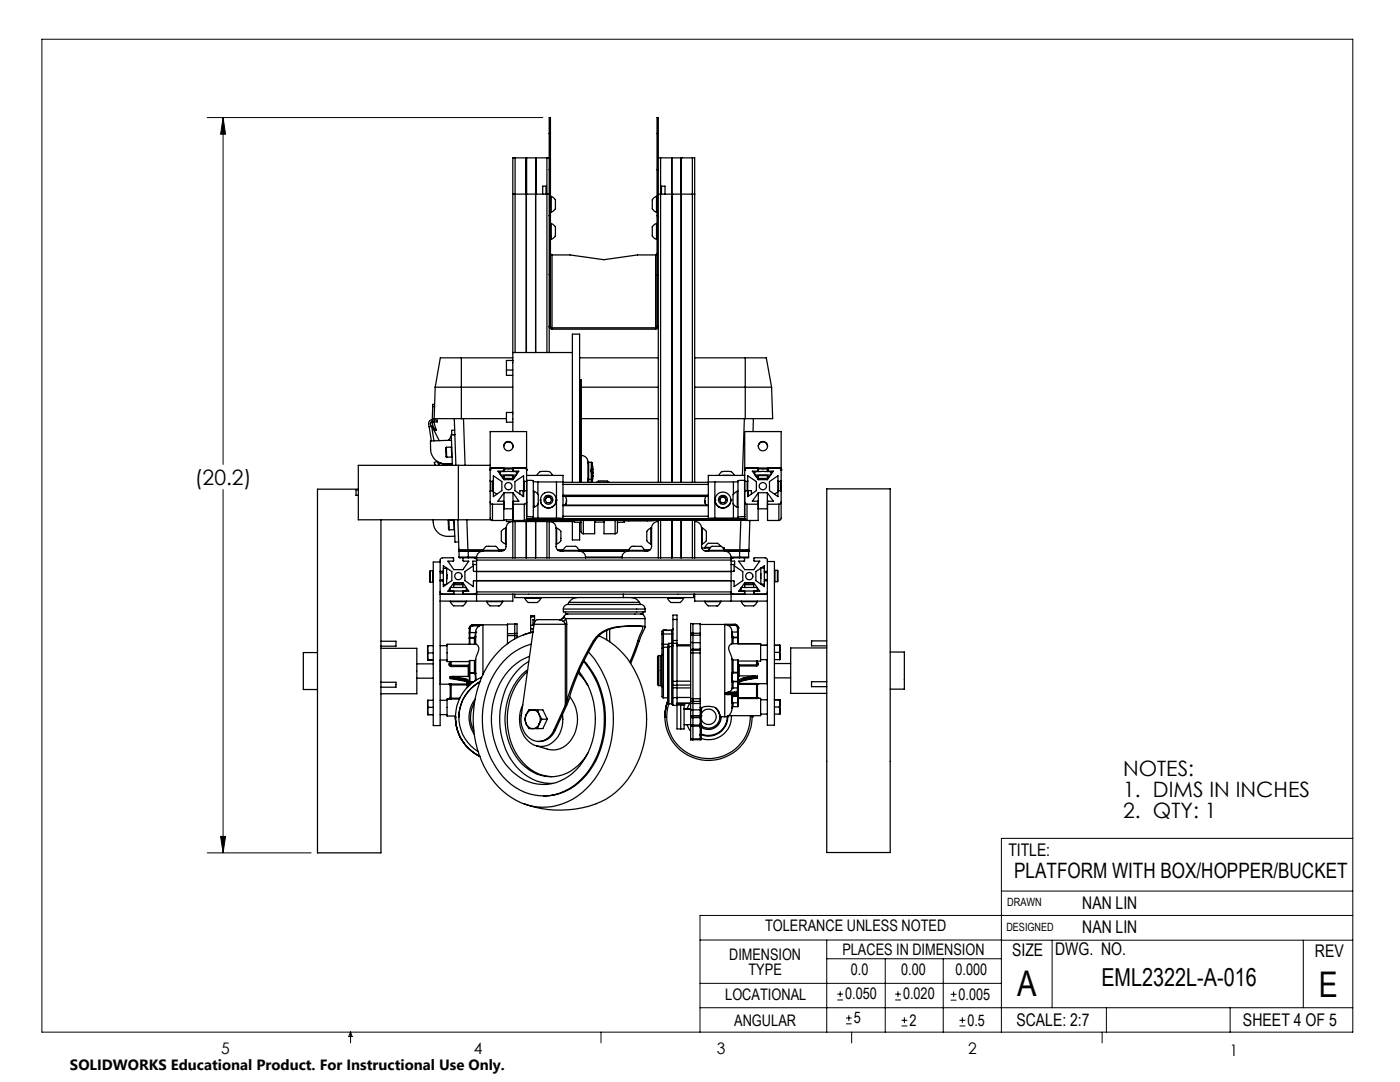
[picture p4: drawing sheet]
<svg xmlns="http://www.w3.org/2000/svg" width="279mm" height="216mm" viewBox="0 0 279 216" stroke-linecap="round" stroke-linejoin="round" font-family="sans-serif">
<g fill="none" stroke="#000" stroke-width=".2">
<path d="M8.4 7.8h261.6v198.2h-261.6zM41.3 23.5h67M44.5 23.5l.5 3.3h-1zM44.5 23.5v69.2M44.5 97.7v72.5M41.3 170.2h20.8M44 166.9h1l-.5 3.3zM199.8 177.8h70.2M270 167.3h-70.2v38.7M139.7 187.6h60.2M139.7 196.2h60.1M165 187.6v18.4"/>
<path d="M165 191.3h34.8M167.1 199.5h1.1M167.1 198.4h1.1M167.7 197.8v1.1M176.7 191.3v14.7M178.6 199.5h1.2M178.6 198.4h1.2M179.2 197.8v1.1M188.2 191.3v14.7M189.7 199.6h1.2M189.7 198.4h1.2M190.3 197.8v1.2"/>
<path d="M199.8 187.6h70.2M210 187.6v13.5M260.1 187.6v13.5M270 182.7h-130.3v23.3M70 206v2.1M70 206l.3 .8h-.7zM119.9 206v2.1M139.7 201.1h130.3M168.8 204.3h1.2M168.8 203.1h1.2M169.4 202.6v1.1M170 206v2.1"/>
<path d="M179.9 204.7h1.2M179.9 203.6h1.2M180.5 203v1.2M191.5 204.7h1.2M191.5 203.6h1.2M192.1 203v1.2M220 206v2.1M220.8 201.1v4.9M245.5 201.1v4.9"/>
</g>
<path d="M44 166.9h1l-.5 3.3zM44.5 23.5l.5 3.3h-1z" fill="#000"/>
<g fill="none" stroke="#000" stroke-width=".25">
<path d="M102.3 38.7h7.3M102.8 31.5h-.5v38.8M102.8 31.5v38.8M102.8 31.5h2.2M105 31.5h.1M105 31.5v7.2M105 38.7v31.6M105.1 31.5v38.8M105.1 31.5h1.8M106.9 38.7h.1M106.9 31.5v38.8M106.9 31.5h.1"/>
<path d="M106.9 31.5v7.2M107 31.5h2.1M107 31.5v7.2M108.3 38.7v-1.6h.7v1.6M109.1 31.5h.5M109.1 31.5v38.8M109.6 33.9h.3M109.6 26.6h.3M109.9 39.2h.1M110 39.2l.3 .2a1.08 1.08 0 0 1 .5 1.2v.3a1.23 1.23 0 0 1-.8 1.5M110 39.2v3.2M131 39.2l-.4 .2a.98 .98 0 0 0-.4 1.1v.4a1.25 1.25 0 0 0 .8 1.5"/>
<path d="M131 39.2v3.2M131 39.2h.1M131.1 33.9h.3M131.1 26.6h.3M131.4 31.5h.4M131.4 38.7h7.2M131.8 31.5h6.4M131.8 31.5v64.7M132 38.7v-1.6h.7v1.6M134.1 31.5v7.2M134.1 38.7h.1M134.1 31.5v64.7"/>
<path d="M135.9 31.5h.1M135.9 31.5v64.7M136 38.7v57.5M138.2 31.5h.4v64.7M138.2 31.5v64.7M109.6 43h.3M109.6 54.8h.3M109.9 50.6l.3 .3M109.9 44.6h.1M109.9 47.8h.1M109.9 42.4h.1M110 44.6l.3 .2a1.14 1.14 0 0 1 .5 1.3v.3a1.13 1.13 0 0 1-.8 1.4"/>
<path d="M110 44.6v3.2M110.2 50.9v14.8M110.2 50.9h3.6l6.7 .9 6.7-.9h3.6M130.8 50.9v14.8M131 44.6l-.4 .2a.98 .98 0 0 0-.4 1.1 1.49 1.49 0 0 0 .2 1.5l.6 .4M131 44.6v3.2M131 44.6h.1M131 47.8h.1M131 42.4h.1M131.1 50.6l-.3 .3M131.1 43h.3M131.1 54.8h.3"/>
<path d="M86.9 77.3h15.4M86.9 77.3l-.3 6.2M92.1 71.4h-4.2l-1 5.9M92.1 71.4v12.1M92.1 71.4h10.2M101.1 73.8v1.1h1.2M101.1 73.8h1.2M102.3 71.9v14.2M102.3 70.3v1.6M102.3 71.9h-1.2v1.9M102.3 70.3h11.9M109.9 65.1l.1 .3h21l.1-.3"/>
<path d="M109.9 65.1h-.3v.2l.6 .4M109.9 65.1v-41.6h-.3v46.8M110.2 65.7h20.6M115.7 75.7l.2 .1M115.7 71.4h15.7M115.9 75.8l.1 15.1M115.9 75.8v20.4M116 77.3h15.4M131.1 65.1h.3a.54 .54 0 0 1-.6 .6M131.1 65.1v-41.6h.3v72.7M138.6 77.3h15.4M138.6 71.4h10.1"/>
<path d="M148.7 71.4h4.2l1.1 5.9M148.7 71.4v12.1M154 77.3l.2 6.2h-5.5M71.5 97.7h-.5v1.1h.5M71.5 97.6h-8.1v72.6h12.6v-66.5M85.7 85.2l.4 2.8M86.1 85.1l-.4 .1M86.1 85.1l1.6 2.8M86.1 85.1l.5 2.9M86.3 84.1l-.4 .2 .1 .8M86.3 83.7a.69 .69 0 0 0-.8 .9l.2 .6M86.4 81.1l-.1 3.3 .3 1.1"/>
<path d="M86.4 81.1h.3M86.6 83.8l.7 .1-.1 .3-.6-.1M86.6 83.5h5.5M86.6 83.5v.8l.3 1.1M86.7 80.7h-.3v.4M86.9 85.4l.2 .4-.4 .1-.1-.4M86.9 85.4l-.3 .1M87.3 92.1l-.6 .2 .2 .6M87.3 92.1l.3 .8M87.6 92.3l.1 .2M87.7 92.5v.4M88.1 92.4l-.4 .1"/>
<path d="M89.1 89.3l-.1 .9v.9l.1 .1M89.1 89.3v1.9M89.9 92.6h.1M89.9 92.6l-1.7 .3M89.9 92.6l.1 .3M90.1 87l-.6 .9M90.1 87.8l-4.2 .2a4.2 4.2 0 0 0 1 3.8 3.7 3.7 0 0 0 3.3 .7M90.1 89.2v2M90.1 89.2v.1M90.1 89.2l-1 .1M90.1 91.2h-1M90.2 91.1l-.1 .1"/>
<path d="M90.7 83.5l.3 9.4M90.7 85.8l-.6 .1 .1 .8M90.8 86.7h-.4M90.8 86.7h-.7l.2 6.2M91.5 92.9v10.8M92.1 83.5h9M92.5 83.5l.3 9.4M97.8 92.9h-26.3v10.8h26.5M97.8 96l.1 .1M97.8 93.8h.1M97.8 93.4h7.3M97.8 93.8v-7.7h7.3v7.7"/>
<path d="M97.9 97.9l-.1 .1M97.9 97.9h.5M97.9 96.1h.5M97.9 96.1v1.8M98.3 93.4l-.5 .3v9.8l.5 .4M98.4 97.9l.1 .1M98.4 96.1v1.8M98.5 96l-.1 .1M98.5 94.9l1.7 1.2v1.8l-1.7 1.2zM98.5 98.1l.6 .5M99.8 94.7l.1-.6h1.6h1.5l.1 .6M99.9 94.8h3.1"/>
<path d="M100.2 95.1h.3M100.4 94h-1l1.2 1.7h1.8l1.1-1.7h-1M100.4 94v.1M100.4 95.1v.4M100.5 93.9l-.1 .1M100.5 93.8h.1M100.5 93.6h1.9M100.5 93.6h.1M100.5 89.1a.92 .92 0 0 1 1-.9 .92 .92 0 0 1 .9 .9M100.5 93.4v.7M100.6 98.3l-1.2 1.7 1.1 .1v3.8h-2.2M100.6 98.3h1.8"/>
<path d="M100.6 98.3v3.2M102.3 82.3h-1.2v1.9h1.2M102.3 88.9v.4M102.4 98.3l1.1 1.7h-1.1v3.9h2.2M102.4 95.1h.4M102.4 95.5v-.6h-1.5h-.4v.8M102.4 95.5h-1.9l.1 .2M102.4 95.5l-.1 .2M102.4 93.6v.5M102.4 98.3v3.2M102.4 93.8h.1M102.4 93.9l.1 .1"/>
<path d="M102.4 93.4v.7M102.4 95.1v.6M102.5 94v.1M102.5 95.1v.4M102.8 96.1l1.7-1.2v4.2l-1.7-1.2zM103.8 97.9v.7M103.8 97.9h.6v1.2M104.4 98.7h.1M104.5 96l.1 .1M104.5 98.1l-.1 .1M104.6 97.9l-.1 .1M104.6 97.9h.5"/>
<path d="M104.6 96.1h.5M104.6 96.1v1.8M104.6 93.4l.5 .3v10.1M105.1 93.8h.1M105.1 94.9h7.3v8.6M105.1 95.8h.1M105.1 95.8l1.3 .1v7.5h1M105.1 95.8v7.3M106.4 96.1l1 .1M106.4 98h.2M106.6 98l.3 .2a1.16 1.16 0 0 1 .5 1.4v.3a1.13 1.13 0 0 1-.8 1.3M106.6 98v3.2"/>
<path d="M107.2 94.9l.1-.3a1.16 1.16 0 0 1 1.2-.5 1.35 1.35 0 0 1 1.8 .8M107.4 96.2h3.7M107.4 96.2v2.4M107.8 99.8h.1M107.8 99.8a1.59 1.59 0 0 0 1.6 1.6 1.59 1.59 0 0 0 1.6-1.6M107.9 94.9h1.7M109.1 99.2h.7M109.1 99.2l-.3 .5 .3 .6h.7l.3-.6-.3-.5M109.1 99.2h.1M109.8 99.2h.1M111 99.8h.1M111.1 96.2h31.6"/>
<path d="M111.1 96.2v7.2M112.4 98.8h29M112.4 98.9h29M112.4 96.7h29M112.8 99a1.72 1.72 0 0 1 0 1.8l.3-.9M112.9 99.1h28M113.1 99.9h.1M114.2 96.2v-29.5h1.5v29.5M116 90.9a1.34 1.34 0 0 1 1.3 1.3l.1 4M116 83.5h15.4M116 90.9v5.3M117.3 95.5l.2 .2"/>
<path d="M117.5 92.3l-.2 .1M117.5 95.7h.1M117.5 92.3v3.4M117.5 95.7v.5M117.5 95.7h.5M117.5 92.3h.5M118 92.3l.1 .1M118 93.8h.1M118 93.6h.1M118 93.6v.6M118 94.2h.1M118 92.3v1.3"/>
<path d="M118 94.2v1.5M118 93.8v.4M118 95.7v.5M118.1 95.6l-.1 .1M118.1 92.4l.3 1.3M118.1 93.6l.3 .1-.3 .1M118.1 94.2l.3 .1M118.1 94.2v1.4M118.1 92.4v1.2M118.1 95.6v.6M118.1 93.8v.4M118.3 94.9l-.1 1.3"/>
<path d="M118.3 93.8l.1 .4M118.4 94.3l-.3 1.3M118.4 94.4v.1M119.1 96.2a2.51 2.51 0 0 1 2.3-.1l.1 .1M138.6 83.5h10.1M140.7 99.9l.2 .9M140.7 99.9h.1M140.9 99a1.63 1.63 0 0 0 0 1.8M142.7 96.2v7.2M142.7 96.2h3.7M142.7 99.8h.1M142.7 99.8a1.56 1.56 0 0 0 .8 1.3"/>
<path d="M143.4 94.9l.2-.3a1.2 1.2 0 0 1 1.6-.5 1.19 1.19 0 0 1 1.3 .8M143.9 99.2h.7M143.9 99.2l-.3 .5 .3 .6h.7l.3-.6-.3-.5M143.9 99.2h.1M144.1 94.9h1.7M144.6 99.2h.1M145.9 99.8h.1M145.9 99.8a1.61 1.61 0 0 1-2.4 1.3M146.4 96.2v2.4M147.1 98l-.3 .2a1.16 1.16 0 0 0-.5 1.4v.3a1.13 1.13 0 0 0 .8 1.3M147.1 98v3.2M147.1 98h.2"/>
<path d="M147.3 96.1l-.9 .1M148.6 83.5l-.4 11.4M148.6 95.8l-1.3 .1v7.5h-.9M148.6 95.8v7.3M148.6 95.8h.1M148.6 93.8h.1M148.6 93.8v-7.7h7.3v7.7M148.6 97.9h.5M148.6 96.1h.5M148.6 93.4h7.3M148.6 94.9h-7.2v8.6M149.1 93.4l-.5 .3v10.1"/>
<path d="M149.1 97.9l.1 .1M149.1 96.1v1.8M149.2 96l-.1 .1M149.2 98.7h.1M149.2 94.9l1.8 1.2v1.8l-1.8 1.2zM149.2 98.1l.1 .1M149.9 97.9h-.6v1.2M150 97.9v.7M150.4 83.5l-.1 2.6M150.7 94.8h3.1M150.9 95.1h.4M151.2 94h-1.1l1.2 1.7"/>
<path d="M151.2 94v.1M151.2 95.1v.4M151.3 93.9l-.1 .1M151.3 95.7v-.8h.4h1.5v.8M151.3 93.4v.7M151.3 93.8h.1M151.3 98.3l-1.2 1.7h1.2v.1M151.3 89.1a.92 .92 0 0 1 1-.9 .92 .92 0 0 1 .9 .9M151.3 98.3v5.6h-2.2M151.3 98.3h1.8M151.4 95.7l-.1-.2h.4h1.5l-.1 .2M153.1 98.3l1.2 1.7-1.1 .1v3.8h2.2"/>
<path d="M153.1 98.3v3.2M153.2 93.9l.1 .1M153.2 95.1h.4M153.2 93.8h.1M153.2 93.6h-1.9M153.2 93.6h.1M153.2 93.4v.7M153.3 94h1l-1.2 1.7h-1.8M153.3 94v.1M153.3 95.1v.4M153.6 96.1l1.7-1.2v4.2l-1.7-1.2zM153.9 94.7l-.1-.6h-1.5h-1.6l-.1 .6"/>
<path d="M155.3 96l.1 .1M155.3 98.1l-.7 .5M155.4 97.9l-.1 .1M155.4 97.9h.4M155.4 96.1h.4M155.4 96.1v1.8M155.4 93.4l.5 .3v9.8l-.5 .4M155.8 97.9l.1 .1M155.8 96.1v1.8M155.9 96l-.1 .1M155.9 93.8h.1M165 97.5h12.7v72.6h-12.7z"/>
<path d="M85.9 113.9v2.3M85.9 113.9l-.1 .1v2.1l.1 .1M85.9 113.9h.5M85.9 116.2h.5M86.4 113.9v2.3M86.4 113.9l.1 .1M86.4 103.7a2.97 2.97 0 0 0 3.1 3.3h1.3M86.5 116.1l-.1 .1M87.8 118.1l.3 .4 .2 .1M87.8 115.9l.7 .1M87.8 114.3h.7M87.8 115.7h.7"/>
<path d="M87.8 118.6h65.3M88.5 113.4h.6v3.2M88.5 113.9v2.1M88.5 113.9l-.7 .1M88.5 116.6h.5M88.5 113.9v-1l1.7 1.2v1.8l-1.7 1.2v-1.1M89.1 114.6h.1M89.2 114.6l-.1 .9M89.6 103.8l-.1 .1v1.6l.1 .2M89.6 103.8v1.9M89.9 117.2h3.1l.1 .7h-3.2v-.6M89.9 119.9v.2"/>
<path d="M90.6 116.7h1.8M90.6 116.7l.2-.4h1.4l.2 .4M90.6 116.7v.5M90.6 117.9v.7M90.6 103.8l.1 1.9M90.6 103.8h-1M90.6 103.8h.1M90.6 103.7l.2 4.5 .7-.1M90.7 105.7h-1.1M90.7 105.6v.1M91.4 103.7l.2 6.3M91.6 110h1.9"/>
<path d="M91.6 111.2h1.9M91.6 111.2l.1 .1h1.8M91.6 110h.1M91.6 110v1.2M91.8 109.9l-.2 .1M91.8 109.9h1.7M91.9 109.7h1.5M91.9 109.7l-.3 .3M91.9 109.7l-.1 .2M92.4 118.1l1.2-.1-1.2-1.7h-1.8l-1.2 1.7h1.1v.6M92.4 116.7v.5M92.4 117.9v.7"/>
<path d="M92.5 111.3l-.1 .1v.5l1.2 .1-1.2 1.7h-1.8l-1.2-1.7 1.1-.1v-.6h-2.2l-.5 .4v33.1h-1.3v-32.7h1.3M92.8 114.1l1.7-1.2v1.1h52v-1.1l1.7 1.2v1.8l-1.7 1.2-.1-1.2h-51.9v1.2l-1.7-1.2zM93.1 119.9v.2M93.2 103.7l.2 6M93.4 109.7v.2M93.4 109.7h3.1M93.5 111.2v.1M93.5 109.9v.1M93.5 111.3h8.8M93.5 110v1.2M93.5 109.9h2.9M93.5 111.2h1.6"/>
<path d="M93.5 110h2.5M94.7 111.3l.3 .2 .1 .3M95.1 112h-.7v.6h.7M95.1 118.1v1.8M95.1 118.1l-.1 .3-.3 .2M95.1 111.8v6.3M95.1 111.8h50.8M95.1 118.1h50.8M95.1 115.9h50.8M95.1 114.1h50.8M96.4 109.8l.2-.3a1.04 1.04 0 0 1 1.3-.5 1.22 1.22 0 0 1 1.4 .4l.3 .4M96.4 109.8h3.2"/>
<path d="M96.4 110a1.57 1.57 0 0 0-1.3 1.8M96.4 109.8v.2M97.2 119.9v.2M97.8 100.2l.2 .3 .3 .1M98.3 100.6h2.2M98.3 100.6v3.3M99.6 109.7h1.1M99.6 109.8v.2M99.6 109.9h.9M100.3 119.9v.2M100.5 103.7h1.8M100.6 101.5h1.8"/>
<path d="M100.6 101.5l-.1 .1M100.9 105.4l-.4 .2a1.04 1.04 0 0 0-.5 1.2 1.22 1.22 0 0 0 .4 1.5l.5 .2M100.9 105.4v3.1M100.9 108.5h.1M100.9 105.4h.1M101 105.4v3.6a.97 .97 0 0 1-.9 1h-3.7M101.1 103.7v.4h13.1M102.1 104.1a1.38 1.38 0 0 0-1.1 1.3M102.3 103.7v7.6M102.3 101.5v2.2M102.3 111.3h.5M102.3 118.6v1.3h-14.5"/>
<path d="M102.4 101.5v.1M102.4 100.6h2.2M102.7 118.6v.6h35.7v-.6M102.8 104.1v7.2M102.8 111.3h6.3M104.6 100.6v3.3M104.7 119.4l.2 .2a1.14 1.14 0 0 0 1.4 .6 1.24 1.24 0 0 0 1.6-.8M104.7 119.4h3.2M104.7 119.2v.2M105 104.1v7.2M105.1 104.1v7.2M105.1 100.2l-.1 .3-.4 .1"/>
<path d="M105.1 103.4l-.2 .4-.3 .1M105.1 103.8h.1M105.1 103.7h43.5M105.1 103.8h43.5M105.1 103.6h43.5M105.1 103.1h.1M105.1 103.5h7.3M105.1 103.1l1.3 .1M106.4 101.2h.2M106.9 104.1v7.2M107.4 103.4h3.7M107.4 100.6v2.8"/>
<path d="M107.9 119.2v.2M108.7 103.9h5.2a.6 .6 0 0 1 .8 .3h1.3M108.7 103.9h.1M108.7 103.9h7.3M108.7 103.8v.1M109.1 111.3h.5M109.1 104.1v7.2M109.6 104.1h.1M109.6 111.3h21.8M109.6 104.1v7.2M109.7 104.1a1.33 1.33 0 0 1 1.3 1.3M111 105.4v3.6a.9 .9 0 0 0 .9 1h3.7"/>
<path d="M111 108.5h.1M111 105.4h.1M111.1 103.4l1.3 .1M111.1 105.4l.3 .2a1 1 0 0 1 .5 1.2 1.22 1.22 0 0 1-.3 1.5l-.5 .2M111.1 105.4v3.1M111.3 109.7h1.1M111.5 109.9h.9M112.4 103.5h.1M112.4 100.8h29M112.4 103h29M112.4 100.9h29M112.4 109.8l.2-.3a1.02 1.02 0 0 1 1.2-.5h.3a1.12 1.12 0 0 1 1.5 .8"/>
<path d="M112.4 109.8h3.2M112.4 109.8v.2M114.2 103.9v3.8h1.5v-3.5M115.2 119.2a1.89 1.89 0 0 0-1.6 1M115.5 109.7h10M115.6 110a1.33 1.33 0 0 1 1.3 1.3M115.6 109.8v.2M115.6 109.9h9.8M115.9 110h9.2M116 103.8v2.2l.1 .3 .3 .2M116.3 103.8l.1 .1M116.4 103.9h2.3"/>
<path d="M116.4 103.9v2.6M116.9 111.2h7.2M118.7 103.8v2.7h-2.3M120.5 104.2h.1M120.5 103.8v.4M120.5 104.2h-1.8M120.5 103.9h2.3M120.5 103.8v2.7h2.3M122.8 103.9v2.6M122.9 103.8l-.1 .1M123.2 103.8v2.4l-.4 .3M123.2 103.9h7.3"/>
<path d="M124.4 118.6v.6M125.4 109.8l.2-.3a1.02 1.02 0 0 1 1.3-.5 1.33 1.33 0 0 1 1.4 .3l.3 .5M125.4 109.8h3.2M125.4 110a1.27 1.27 0 0 0-1.3 1.3M125.4 109.8v.2M126 119.2a1.89 1.89 0 0 1 1.6 1M128.6 109.7h1.1M128.6 109.8v.2M128.6 109.9h.9M129.9 105.4l-.4 .2a1.04 1.04 0 0 0-.4 1.2 1.22 1.22 0 0 0 .3 1.5l.5 .2M129.9 105.4v3.1M129.9 108.5h.1"/>
<path d="M129.9 105.4h.1M130 105.4v3.6a.97 .97 0 0 1-.9 1h-3.7M130.5 103.9h.1M130.5 103.9h-5.2a.6 .6 0 0 0-.8 .3h-1.3M130.5 103.8v.1M131.4 111.3h.4M131.4 104.1a1.27 1.27 0 0 0-1.4 1.3M131.4 103.8v7.5M131.8 111.3h6.4M131.8 103.8v7.5M133.2 119.4l.1 .2a1.21 1.21 0 0 0 1.5 .6 1.24 1.24 0 0 0 1.6-.8M133.2 119.4h3.2"/>
<path d="M133.2 119.2v.2M134.1 103.8v7.5M135.9 103.8v7.5M136 103.8v7.5M136.4 119.2v.2M138.2 111.3h.4M138.2 103.8v7.5M138.6 104.1a1.32 1.32 0 0 1 1.4 1.3M138.6 103.8v7.5M138.6 118.6v1.3h14.5M138.6 111.3h9M140 105.4v3.6a.9 .9 0 0 0 .9 1h3.7"/>
<path d="M140 108.5h.1M140 105.4h.1M140.1 109.4h1.6M140.1 105.4l.4 .2a1 1 0 0 1 .5 1.2v.3a1.17 1.17 0 0 1-.9 1.4M140.1 105.4v3.1M140.5 109.9h.9M140.7 109.2h1.1M140.7 109.2v.2M140.7 119.9v.2M141.4 103.5h7.2h-43.5M141.4 103.5h.1M141.4 109.8v.2"/>
<path d="M141.7 109.4a.95 .95 0 0 1 1.1-.4h.4a1.11 1.11 0 0 1 1.4 .8h-3.2zM142.7 103.4l-1.3 .1M142.7 103.4h3.7M143.8 109l-.1-.1a1.02 1.02 0 0 0-1.2-.5h-.4a1.12 1.12 0 0 0-1.4 .8M143.9 119.9v.2M144.3 109.4h.3v.6M144.6 109.9h3M144.6 109.7h3M144.6 110a1.57 1.57 0 0 1 1.3 1.8M145 110h2.6M145.9 112h.7v.6h-.7M145.9 118.1v1.8"/>
<path d="M145.9 118.1l.2 .4 .3 .1M145.9 111.8v6.3M145.9 111.2h1.7M146.4 111.3l-.3 .1-.2 .4M146.4 100.6v2.8M147.1 101.2h.2M147.6 111.2v.1M147.6 111.2h1.8M147.6 110h1.8M147.6 109.9v.1M147.6 109.9h1.7M147.6 110v1.2"/>
<path d="M147.6 109.7h1.5M147.6 109.7v.2M147.8 103.8l-.2 5.9M148 119.9v.2M148.5 111.3l.1 .6-1.2 .1 1.2 1.7h1.8l1.2-1.7-1.1-.1 .1-.6h2.1l.3 .1 .1 .3v33h1.5v-32.7h-1.5M148.6 103.1l-1.3 .1M148.6 118.6v-.6h-1.2l1.2-1.7h1.8l1.2 1.7h-1.1v.6M148.6 103.1h.1M148.6 103.4l.2 .3 .3 .2M148.6 100.2l.2 .3 .3 .1M148.6 103.8h.1M148.6 116.7h1.8"/>
<path d="M148.6 116.7l.2-.4h1.4l.2 .4M148.6 116.7v.5M148.6 117.9v.7M149.1 100.6h2.2M149.1 100.6v3.3M149.1 109.7l.3 .3M149.1 109.7l.2 .2M149.3 109.9l.1 .1M149.4 111.2l-.1 .1h-1.7M149.4 110h.1M149.4 110v1.2M149.6 103.9l-.2 6.1"/>
<path d="M150.4 116.7v.5M150.4 117.9v.7M151.1 117.2h-3.1l-.1 .7h3.2v-.6M151.1 119.9v.2M151.8 114.5v.9M151.8 113.3v3.3h.7M151.9 113.3h.6M152.5 113.9v2.1M152.5 113.9l.6 .1M152.5 115.6h.6M152.5 114.3h.6M152.5 113.9v-1l-1.7 1.2v1.8l1.7 1.2v-1.1"/>
<path d="M153.1 118.1l-.1 .3-.3 .2M153.1 115.9l-.6 .1M153.1 101.5l.1 .1M153.1 101.5l-1.8 .1M153.2 100.6h2.2M154.6 116l.1 .1M154.7 113.8v2.3M154.7 116.1h.5M154.7 113.8h.5M154.7 113.8l-.1 .1M155.2 113.8v2.3M155.2 113.8l.1 .1v2.1l-.1 .1"/>
<path d="M155.4 100.6v3.3M155.9 100.2l-.1 .3-.4 .1M63.4 130.2h-2.9v7.4h2.9M76 136.1h3v1h-3M76 128h3v.9h-3M76 129.4h7.2v9h-7.2M83.2 135.3h3.3M83.2 132.5h3.3M85.3 129.6v1.4M85.3 131l.1 .7h-.1M85.3 131v.7M85.3 131.7h1.2"/>
<path d="M85.3 129.6l.1 .7M85.4 139.7l-.1 .7M85.4 128.8l-.1 .8M85.4 130.3l-.1 .7M85.4 130.3h1.1M86.5 139.7h-1.2v.7M86.5 128.8h-1.2v.8M87.8 128.8h1.4M87.8 139.7h1.4M89.2 131.7h-1.3v4.8h1.7M89.6 136.5l.3 .2M89.6 132.7l.2 .2 .2 .1"/>
<path d="M89.6 139.5h-.4v3.4h1.7M89.6 139.5h.4M89.6 136.5h.1M89.6 139.5h.1M89.9 139.2l-.3 .3M89.9 132.6l.1 .2M89.9 132.3l-.3 .1v.3M89.9 132.6l-.3 .1M89.9 139.2l.1 .1M89.9 132v.6M89.9 136.7v2.5M89.9 120.1l.2 .3a.98 .98 0 0 0 1.2 .5h.3a1.17 1.17 0 0 0 1.5-.8"/>
<path d="M89.9 135.1v-.1v.4v-.1M89.9 135.3l2.9 .6M89.9 120.1h3.2M89.9 135.1l2.9 .5M89.9 135.3l2.9 .5M90 136.5h-.4M90 132.8v.2M90 136.7h-.1M90 136.5v.2M90 139.3v.2M90 136.5h3.2M90 132.8h3.7"/>
<path d="M90 133h3.5M90 132v.8M90 136.7v2.6M90 139.5h1.7M90 136.7h3.2M90 139.3h1.8M90.4 135l-.5 .1M90.4 135h3.3M90.4 135l2.5 .4M92.8 135.8l.3 .1 .1 .3-.4-.3M92.8 135.6l.3 .2 .1 .2M92.8 135.8v.1"/>
<path d="M92.8 135.6v.2M92.9 135.4l.4 .2 .1 .3M92.9 135.4l-.1 .2M93.2 136v1.2M93.4 135.9l-.2 .1M93.4 135.9v1.1M93.5 133v2M93.5 132.8v.2M93.7 132h-4.5v-3.4h5.8a.92 .92 0 0 1 .5 1.2 8.2 8.2 0 0 0-.6 4.2v.4M93.7 134.4v1.5M93.7 135.9l.1 .1M93.7 134.2h.1"/>
<path d="M93.7 134.2v.2M93.7 136.1h.1M93.7 135.9v.2M93.7 136.1v.7M93.7 127.4v1.2M93.7 127.2h.1M93.7 127.2v.2M93.7 126.3v.9M93.7 125.4h.1M93.7 125.4v.9M93.7 133h-.2M93.8 126.2l-.1 .1"/>
<path d="M93.8 134.3v1.7M93.8 134.3l-.1 .1M93.8 131.8h-.1v2.4M93.8 134.2v.1M93.8 131.8v2.4M93.8 136v.1M93.8 127.3l-.1 .1M93.8 127.2v.1M93.8 136.1v.6M93.8 127.3v1.3M93.8 126.2v1M93.8 136h.7"/>
<path d="M93.8 126.2h1.1M93.8 127.2h.9M93.8 134.3h.9M93.8 131.8h.9M93.8 134.2h.9M93.8 127.3h.9M93.8 136.1h.6M93.8 125.4v.8M94.4 124.7a.72 .72 0 0 0-.7 .7M94.4 124.9l-.5 .2-.1 .3M94.4 124.7v.2M94.4 124.7h.1"/>
<path d="M94.4 124.7h6.9M94.4 124.9h1.3M94.7 134.3l.1 .1M94.7 134.2l.2 .1-.1 .1M94.7 134.2v.1M94.7 131.8v2.4M94.7 127.2v.1M94.7 127.3v1.3M94.8 134.4v.1M94.8 127.1h.1v.1l-.2 .1M94.8 127h.1M94.8 127.1l-.1 .1"/>
<path d="M94.8 127v.1M94.8 139.5a5.9 5.9 0 0 0-.1 7M94.8 134.5v1.4M94.9 126.2h.1l-.1 .8M94.9 126.2l-.1 .8M94.9 134.4l.1 1.3M94.9 127v1.6M94.9 126.2h.1M94.9 134.4l-.1 .1M94.9 131.7l-.2 .1M95.7 124.9a1.39 1.39 0 0 0-.8 1.3M95.7 124.9l.7-.2v9.9"/>
<path d="M96.1 135.1a8.7 8.7 0 0 0-5.2 7.8 8.7 8.7 0 0 0 4.8 8M97.2 120.1l.1 .2a1.13 1.13 0 0 0 1.4 .6 1.24 1.24 0 0 0 1.6-.8M97.2 120.1h3.1M101.3 126.4v.4M101.3 126.4h1.4M101.3 126.8v1.6M101.3 126.8h1.9M101.3 128.3h.1M102.7 126.4v1.1M102.7 126.4v-1.9h.5v1.9M102.7 124.5h-1.4v1.9M102.7 126.4h.5"/>
<path d="M103.2 126.4v.4M103.2 126.8v.4M105.2 134a13.3 13.3 0 0 0-.6 18.4 8 8 0 0 0 5.5 2.6M105.3 133.6a13.1 13.1 0 0 0-3.3 15.6 8.7 8.7 0 0 0 9.4 5.6 9.1 9.1 0 0 0 5.9-4.5M105.5 132a13.4 13.4 0 0 0-5.8 12.1 13 13 0 0 0 6.5 11.3 8.6 8.6 0 0 0 4.2 .9M105.7 131a12.4 12.4 0 0 0-7.5 10.8 14.7 14.7 0 0 0 4 12.2 8.8 8.8 0 0 0 13.5-1.2 15.5 15.5 0 0 0-.2-18.8M105.9 124.8v.7M105.9 123.1v-.3h.8v.3M105.9 124.8h.6M105.9 123.1v1.7M105.9 125.5v.7M105.9 123.1h.8"/>
<path d="M105.9 125.5h.5M106 128.5a13.8 13.8 0 0 0-9.2 10.7 17.4 17.4 0 0 0 5.3 17.4 10.4 10.4 0 0 0 14.7-1.9 18.1 18.1 0 0 0-.3-22.7M106.4 126.1l-1.9 .6M106.4 126.2a14.8 14.8 0 0 0-10.8 10.2 20.7 20.7 0 0 0 3.8 20.6 11.9 11.9 0 0 0 18.4-.5 20.7 20.7 0 0 0-.4-26.4M106.6 124.6l-2.6 18.2a4.4 4.4 0 0 0 3.4 5.2 3.5 3.5 0 0 0 3.1-2.3M106.6 124.6h6.2M106.7 123.6h-.3v1.2M106.7 123.1v1M111.7 123.6l.7 .4M111.7 123.6h-4.5a.99 .99 0 0 0-.6 1M112.4 121.5v.6h16.3v-.6M112.4 124l.4 .6"/>
<path d="M112.4 121.5h16.3M112.5 123.1a.82 .82 0 0 1-.8 .5M112.5 123.1h.1M112.5 123.1l.4 .3M112.5 123.1a.9 .9 0 0 1-.8 .5M112.8 124.6h.3M112.8 124.6v16.1M112.9 123.4l.2 1.2M112.9 122.1v.4h15.4v-.4M112.9 123.4l-.5 .6M112.9 123.4h15.8M113.1 140l-.3 .7"/>
<path d="M113.1 124.6v15.4M113.3 122.5l-.4 .1-.4 .5M113.3 120.6a.9 .9 0 0 0-.9 .9M113.3 120.6h14.5M113.6 120.2h14M113.6 120.2l-.3 .4M113.7 139a7 7 0 0 1-1.3 10.1 3.9 3.9 0 0 1-3.2 .4l-2.2-.7M115.4 134.3l1.2 1.4 .7 1.1M116.5 131.8a18.1 18.1 0 0 1 .5 22.9 10.9 10.9 0 0 1-8.6 4.1M118.4 127.8a49.9 49.9 0 0 0-5.3 12.2M118.4 127.8a7 7 0 0 1 6.2-2.8l3.4-.1 .7 .2-1.1 2.7M118.4 127.8h.3"/>
<path d="M118.7 127.8a7 7 0 0 1 6-2.8l1.8-.1a2.12 2.12 0 0 1 1.8 .3l-1 2.6M118.7 127.8a55 55 0 0 0-5.6 12.9l-2.3 5M119.5 126.9a16 16 0 0 1 8.6 10.1 20.5 20.5 0 0 1-4.5 20.4 16.2 16.2 0 0 1-11.5 4.2 19.9 19.9 0 0 1-7.6-1.3M121.1 125.8v1.9M121.7 125.6v2.5M127.3 127.8l-1.6 4.3M127.3 127.8h.3M127.6 127.8l-1.7 4.6M127.6 120.2l.2 .4M127.8 122.5a.9 .9 0 0 1 .9 .9M127.8 120.6a.9 .9 0 0 1 .9 .9M128.7 123.4v1.8"/>
<path d="M131.5 130.8l-.3 .2v5.7l.3 .1M131.5 130.8v6M131.5 130.8h.4M131.5 136.8h.4M131.9 136.8l.2 .3M131.9 130.8v6M132.1 129.4v9.6l.3 .2M132.1 130.6l-.2 .2M132.1 128.6h.3M132.1 128.6v.8M132.1 126.5h.3M132.1 126v.5"/>
<path d="M132.1 126h.1M132.1 126.5v2.1M132.4 129.2l-.3 .2M132.4 128.6v.6M132.4 125.8v.7M132.4 125.8l-.3 .2M132.4 125.8h.1M132.4 129.2v10M132.4 139.2h.8M132.4 128.6h1M132.4 129.2h.9M132.4 125.8h1.7"/>
<path d="M132.4 126.5h1.7M132.4 126.5v2.1M132.8 125.8h.1M133.3 129.2l-.1 11 .3 .2M133.3 129.2h.1M133.4 128.6l-.1 .6M133.5 129l-.2 .2M133.5 128.4v.6M133.5 129v11.4M133.5 128.4h.6M133.5 129h.6M133.5 128.4l-.1 .2"/>
<path d="M134.1 128.4v.6M134.1 128.4h.2M134.1 126.5h.2M134.1 125.8v.7M134.1 129v11.4M134.1 126.5v1.9M134.3 137.2v2M134.3 128.4v7.6M134.3 136v.7M134.3 128.8l-.2 .2M134.3 139.2v1.6h.8M134.3 127.8v.6"/>
<path d="M134.3 123.6v-.9h.8v.9M134.3 125.5l-.2 .3zM134.3 139.2h.8M134.3 127.8h.8M134.3 123.6h.8M134.3 137.2l3.5 .1M134.3 136h.8M134.3 136.7h.8M134.3 123.6v4.2M134.3 136.7v.5M134.3 128.4h.8M135.1 136.7v2.5"/>
<path d="M135.1 128.4v7.6M135.1 136v.7M135.1 139.2v1.5M135.1 127.8v.6M135.1 128.9h2.7M135.1 128.7h2.7M135.1 139.2h2.7M135.1 123.6v4.2M135.1 136.7h2.7M135.1 135.9h2.7M137.8 128.2v1.4M137.8 130.3v9.1"/>
<path d="M137.8 129.8v.5M137.8 126.3v.4M137.8 139.9v1.8M137.8 139.4v.5M137.8 126.3v-1.9h.5v1.9M137.8 126.3h.5M137.8 130.3h1.9M137.8 129.6h.5M137.8 128.2h.5M137.8 126.7h.5M137.8 126.7v1.5M137.8 129.6v.2"/>
<path d="M137.8 139.4h1.9M137.8 139.9h.5M138.3 128.2v1.4M138.3 129.6v10.3M138.3 126.3v.4M138.3 139.9v1.8M138.3 124.5h1.4v1.9M138.3 126.4h1.4M138.3 129.5h1.4M138.3 128.2h1.4M138.3 126.7v1.5M138.3 126.8h1.4"/>
<path d="M138.3 139.9h1.4M139.7 128.2v1.3M139.7 130.3v9.1M139.7 129.8v.5M139.7 126.4v.4M139.7 139.4v.5M139.7 124.6h6.9M139.7 126.8v1.4M139.7 129.5v.3M139.7 139.9v.5M139.7 129.8h-1.9M140.7 120.1l.2 .3a1.06 1.06 0 0 0 1.4 .5 1.06 1.06 0 0 0 1.3-.4l.3-.4"/>
<path d="M140.7 120.1h3.2M144.6 138.5l.5 .1M144.6 138.5v4.5M144.6 138.3h2M144.6 138.5h2M145.3 124.8l-.7-.2v13.7M145.3 124.8a1.38 1.38 0 0 1 .8 1.3M145.3 138.1l-.7 .2M145.3 138.1h1.3M145.3 124.8h1.3M146 128.5h-.1a1.11 1.11 0 0 0-.3 1.6 6.9 6.9 0 0 1 .5 3.5v.7M146 128.4h5.8v3.5h-4.4"/>
<path d="M146.1 126.9v1.5M146.1 134.3v1.7M146.1 136v.6a1.15 1.15 0 0 1-.8 1.5M146.1 134.3l.1 .1M146.1 131.6l.2 .1M146.1 138.6v.6M146.1 139.2v1.8a2.28 2.28 0 0 1-.7 1.8M146.1 136h.2M146.1 139.2h.1M146.1 126.9h.1M146.1 126.1h-.1l.1 .8M146.1 126.1l.1 .8"/>
<path d="M146.1 126.1h1.1M146.2 134.4v1.5M146.2 135.9l-.1 .1M146.2 135.9l.1 .1M146.2 134.3v.1M146.2 139.1v.1M146.2 127l-.1 .1 .2 .1M146.2 127l.1 .1M146.2 126.9v.1M146.2 139.2v1M146.2 135.9h.1M146.3 137.3l-.2 .1"/>
<path d="M146.3 134.3h-.1M146.3 134.2h-.2l.1 .1M146.3 131.7v2.5M146.3 134.2v.1M146.3 136h.1M146.3 136v1.3M146.3 138.8l-.2 .2 .1 .1M146.3 138.8v.2M146.3 139l-.1 .1M146.3 127.1v.1M146.3 138.6v.2M146.3 127.2v1.2"/>
<path d="M146.3 136h.9M146.3 131.7h.9M146.3 137.3h.9M146.3 134.3h.9M146.3 134.2h.9M146.3 138.8h.9M146.3 139h.9M146.3 127.2h.9M146.3 127.1h.9M146.6 124.6a.72 .72 0 0 1 .8 .7M146.6 138.3v.2M146.6 138.1v.2"/>
<path d="M146.6 124.8h.3l.3 .5M146.6 124.6v.2M146.6 124.6l.4 .1 .4 .6M146.6 124.6h.1M146.6 138.5v.1h-1.5M147.2 137.8l-.6 .3M147.2 137.8l.2 .2M147.2 137.3h.1M147.2 125.3h.2M147.2 125.3v.8M147.2 137.3v.5M147.2 126.1l.2 .1"/>
<path d="M147.2 134.3v1.7M147.2 134.3l.2 .1M147.2 131.7h.2v2.5M147.2 137.3l.2 .1M147.2 134.2v.1M147.2 134.2h.2M147.2 131.7v2.5M147.2 136h.1M147.2 136v1.3M147.2 139h.2M147.2 138.8v.2M147.2 127.2l.2 .2"/>
<path d="M147.2 127.1v.1M147.2 138.4v.4M147.2 139v1.2M147.2 127.2v1.2M147.2 126.1v1M147.4 138.1l-.4 .4-.4 .1M147.4 138l-.2 .2-.6 .1M147.4 138v.1M147.4 138.1l-.2 .3-.6 .1M147.4 134.4v1.4M147.4 135.8l-.2 .2M147.4 134.2v.2"/>
<path d="M147.4 136h-.2M147.4 135.8v.2M147.4 136v1.4M147.4 138.7l-.2 .1M147.4 138.1v.6M147.4 139v1.1M147.4 138.7v.3M147.4 127.4v1M147.4 127.1h-.2M147.4 127.1v.3M147.4 126.2v.9M147.4 125.3h.1"/>
<path d="M147.4 139.2h3.6M147.4 139.4h3.6M147.4 125.3v.9M147.4 137.4v.6M147.4 132.9h3.6M147.4 132.6l.1 .1M147.5 132.7v2.2M147.5 134.9h-.1M147.5 134.9h3.1M147.5 132.7h3.5M147.5 136.6h3.5M147.5 136.6h-.1"/>
<path d="M148 120.1l.1 .3a.98 .98 0 0 0 1.3 .5h.3a1.17 1.17 0 0 0 1.4-.8M148 120.1h3.1M148.5 135.3l.1 .2M148.5 135.3l-.8 .2-.3 .3M148.6 135.7a1.16 1.16 0 0 0-1.2 .8 1.29 1.29 0 0 1 1.1-.8M148.6 135.5a1.27 1.27 0 0 0-1.2 .8M148.6 135.7h-.1M148.6 135.5v.2M150.6 134.9l.5 .1M150.6 134.9l-2.1 .4M151 136.4h.3M151 132.7v.2"/>
<path d="M151 136.4h-3.5v.2M151 136.6h.2M151 136.4v.2M151 139.2v.2M151 131.9v.8M151 136.6v2.6M151.1 135l.1-.1v.5l-.1-.2M151.1 135.2l-2.6 .5M151.1 135l-2.5 .5M151.1 135.2l-2.5 .5M151.2 139.2l.1 .1M151.2 132.5l-.2 .2"/>
<path d="M151.2 132.5l.1 .1M151.2 132.3l.1 .1M151.2 139.2h-.2M151.2 132.2l.1 .2M151.2 131.9v.6M151.2 136.6v2.6M151.3 136.4l-.1 .2M151.3 132.6v.2l-.3 .1M151.3 132.4v.2M151.3 139.3l-.3 .1M151.3 139.3h.5v3.5h-6.4M151.3 136.4h.1"/>
<path d="M151.3 139.3h.1M151.8 131.6h1.3v4.8h-1.8M151.8 128.8h1.3M151.8 139.6h1.3M154.6 128.8h1.1M154.6 139.6h1.1M154.6 132.4h3.2M154.6 135.3h3.2M154.6 130.2h.9M155.5 130.2l.2 .7M155.7 129.5l-.2 .7M155.7 129.5v1.4"/>
<path d="M155.7 130.9l-.2 .7M155.7 128.8h-.2l.2 .7M155.7 128.8v.7M155.7 130.9v.7h-1.1M155.7 139.6h-.2l.2 .8M155.7 139.6v.8M165 127.9h-3v1h3M165 136h-3v1h3M165 129.3h-7.2v9.1h7.2M177.7 130.1h2.8v7.4h-2.8M85.3 140.4l.1 .7M85.3 140.4v1.5"/>
<path d="M85.3 141.9l.1 .7h-.1M85.3 141.9v.7M85.3 142.6h1.2M85.4 141.1l-.1 .8M85.4 141.1h1.1M87.8 142.6h1.4M90.9 143.1h.1M90.9 143.1a8.8 8.8 0 0 0 4.8 7.8M90.9 143.1a8.7 8.7 0 0 0 4.8 7.8M91.6 143.1a8.1 8.1 0 0 1 4.1-7 8 8 0 0 0-.3 13.9M94.7 140.2a5.8 5.8 0 0 0-.2 5.6M104.3 140.7a6.1 6.1 0 0 0 2.2 8 4 4 0 0 0 5.2-2.4 6.8 6.8 0 0 0 .6-3.7"/>
<path d="M105 144.5a1.53 1.53 0 0 0 1.3 .9M105 142.6a2.56 2.56 0 0 0 0 1.9M105 144.5l.6 .9h.7M105 142.6l-.3 .9 .3 1M106.3 141.6a1.49 1.49 0 0 0-1.3 1M106.3 141.6a1.39 1.39 0 0 1 1.3 1M106.3 145.4h1M106.3 141.6h1M106.3 141.6h-.7l-.6 1M107.3 141.6l.3 1M107.3 141.6h1l.9 1.9M107.6 142.6a2.17 2.17 0 0 1 0 1.9"/>
<path d="M107.6 144.5a1.43 1.43 0 0 1-1.3 .9M107.6 142.6l.5 .9M107.6 144.5l-.3 .9M108.1 143.5l-.5 1M108.1 143.5h1.1M109.2 143.5l-.9 1.9h-1M110.5 145.7h.3M110.8 145.7a3.5 3.5 0 0 1-3.3 2.3M112.8 140.7l-2.3 5M132.7 143h.1M132.7 143l.1-1.4 .4-1.7a8.7 8.7 0 0 0 6.7 11.7 8.7 8.7 0 0 0 10.2-8.8v.2M133.5 140.4a8.4 8.4 0 0 0 6.7 10.9 8.4 8.4 0 0 0 9.6-8.5"/>
<path d="M133.5 140.4h.6M134.1 140.4l.2 .3M135.1 140.3l4.6 .1M135.1 140.6h1.4M135.9 140.6h.1M135.9 140.6v4.9M136.5 140.6h.1M136.5 140.6v4.9h-1.4v-4.8M136.5 144.6h1.3M136.5 141.5h1.3M137.1 144.6l.7 1.3M137.7 140.3l-.6 1.2"/>
<path d="M137.8 142.8v.1M137.8 142.9v.3M137.8 144.7v.2M137.8 142.9h.5M137.8 144.7h1.9M137.8 141.7v1.1M137.8 143.2v1.5M137.8 144.9v2.5M137.8 141.7h.5M137.8 142.8h1.9M137.8 143.2h1.9M137.8 144.9h.5"/>
<path d="M137.8 147.4h1.9M138.3 141.7v1.2M138.3 142.9v2M138.3 144.9v2.7h-.5v-.2M138.3 142.8h1.4M138.3 141.6h1.4M138.3 144.9h1.4M138.3 147.6h1.4M139.7 141.1l.3 .1M139.7 140.4v1.2M139.7 142.6h.2M139.7 142.8h.1"/>
<path d="M139.7 142.8h.2M139.7 142.8v.1M139.7 142.9v.3M139.7 142.9l.1 .2M139.7 143.2h.1M139.7 144.7v.2M139.7 147.4v.2M139.7 147.4h.2M139.7 141.6v1.2M139.7 143.2v1.5M139.7 144.9v2.5M139.8 143.2l.2 1.2"/>
<path d="M139.8 143.1v.1M139.9 142.8h.1M139.9 142.8l-.1 .3M139.9 142.6a1.55 1.55 0 0 1 2.5-.7 1.55 1.55 0 0 1-.4 2.6 1.55 1.55 0 0 1-2.2-1.4M139.9 147.4v.2h-.2M139.9 142.6v.2M139.9 146.5l-.2 .1M139.9 146.5l.1 .1M140 144.4v.4M140 144.4l-.3 .1M140 145.1l-.3 .1M140 145.1l-.1 1.4"/>
<path d="M140 146.6l-.3 .2M140 146.6l-.1 .8M140 141.2a3.3 3.3 0 0 1 2.8 .1M140 141.2l-.1 1.4M140 144.8h-.1l-.2 .2M140 144.8v.3M142.8 141.3l.6 .7 .3 1M142.8 141.3a2.26 2.26 0 0 1 .4 3.1 2.26 2.26 0 0 1-3.2 .4M142.8 141.3a2.25 2.25 0 0 1 .9 1.7M143.7 143h.1M143.7 143h.9M143.9 143a2.55 2.55 0 0 1-3.9 2.1"/>
<path d="M145.1 142.9a3.7 3.7 0 0 1-5.2 3.6M145.2 143v-.1a3.8 3.8 0 0 1-5.2 3.7M145.2 143h.1M145.4 142.8l-.8 .2M146 142.8a4.6 4.6 0 0 1-6.1 4.6M146.2 140.2l-.1 .1M146.2 140.2h1M146.3 141l-.2 .3M146.3 140.2v.8M146.3 141h.9M147.2 140.2v.8M147.4 140.1l-.2 .1"/>
<path d="M147.4 140.1l-.2 .9M150.1 143h.1M151.8 142.5h1.3M154.6 141.1h.9M155.5 141.1l.2 .7M155.7 140.4l-.2 .7M155.7 140.4v1.4M155.7 141.8l-.2 .7M155.7 141.8v.7h-1.1"/>
<circle cx="101.4" cy="89" r=".93"/>
<circle cx="101.5" cy="97" r=".73"/>
<circle cx="109.4" cy="99.8" r="1.58"/>
<circle cx="109.4" cy="99.7" r=".91"/>
<circle cx="144.3" cy="99.7" r=".89"/>
<circle cx="144.3" cy="99.8" r="1.59"/>
<circle cx="152.2" cy="89" r=".93"/>
<circle cx="152.3" cy="97" r=".73"/>
<circle cx="91.5" cy="115" r=".73"/>
<circle cx="149.5" cy="115" r=".72"/>
</g>
<g font-size="7.1">
<text x="203" y="198.7">A</text>
<text x="263.2" y="198.9">E</text>
</g>
<text font-size="4.9" x="219.8" y="196.7">EML2322L-A-016</text>
<g font-size="4.2">
<text x="38.9" y="96.8">(20.2)</text>
<text x="224.2" y="154.8">NOTES:</text>
<text x="224.2" y="158.9">1. DIMS IN INCHES</text>
<text x="224.2" y="163.1">2. QTY: 1</text>
<text x="202.4" y="175.1">PLATFORM WITH BOX/HOPPER/BUCKET</text>
</g>
<g font-size="3.5">
<text x="201.2" y="170.7">TITLE:</text>
<text x="216" y="181.4">NAN LIN</text>
<text x="202" y="190.7">SIZE</text>
<text x="210.6" y="190.6">DWG. NO.</text>
<text x="216" y="186.2">NAN LIN</text>
<text x="262.4" y="190.9">REV</text>
<text x="202.9" y="204.6">SCALE: 2:7</text>
<text x="248.1" y="204.6">SHEET 4 OF 5</text>
</g>
<g font-size="3.2">
<text x="152.7" y="185.7">TOLERANCE UNLESS NOTED</text>
<text x="145.5" y="191.5">DIMENSION</text>
<text x="168.1" y="190.5">PLACES IN DIMENSION</text>
<text x="149.4" y="194.6">TYPE</text>
<text x="169.8" y="194.6">0.0</text>
<text x="179.8" y="194.6">0.00</text>
<text x="190.7" y="194.6">0.000</text>
<text x="144.7" y="199.6">LOCATIONAL</text>
<text x="168.7" y="199.4">0.050</text>
<text x="180.2" y="199.4">0.020</text>
<text x="191.3" y="199.5">0.005</text>
<text x="146.5" y="204.6">ANGULAR</text>
<text x="170.4" y="204.2">5</text>
<text x="181.5" y="204.6">2</text>
<text x="193.1" y="204.6">0.5</text>
<text x="44.2" y="210.4">5</text>
<text x="94.6" y="210.3">4</text>
<text x="143.1" y="210.4">3</text>
<text x="193.2" y="210.3">2</text>
<text x="245.4" y="210.6">1</text>
</g>
<text font-size="3" x="14" y="213.5">SOLIDWORKS Educational Product. For Instructional Use Only.</text>
<g font-size="2.3">
<text x="200.8" y="185.7">DESIGNED</text>
<text x="201" y="180.9">DRAWN</text>
</g>
</svg>
